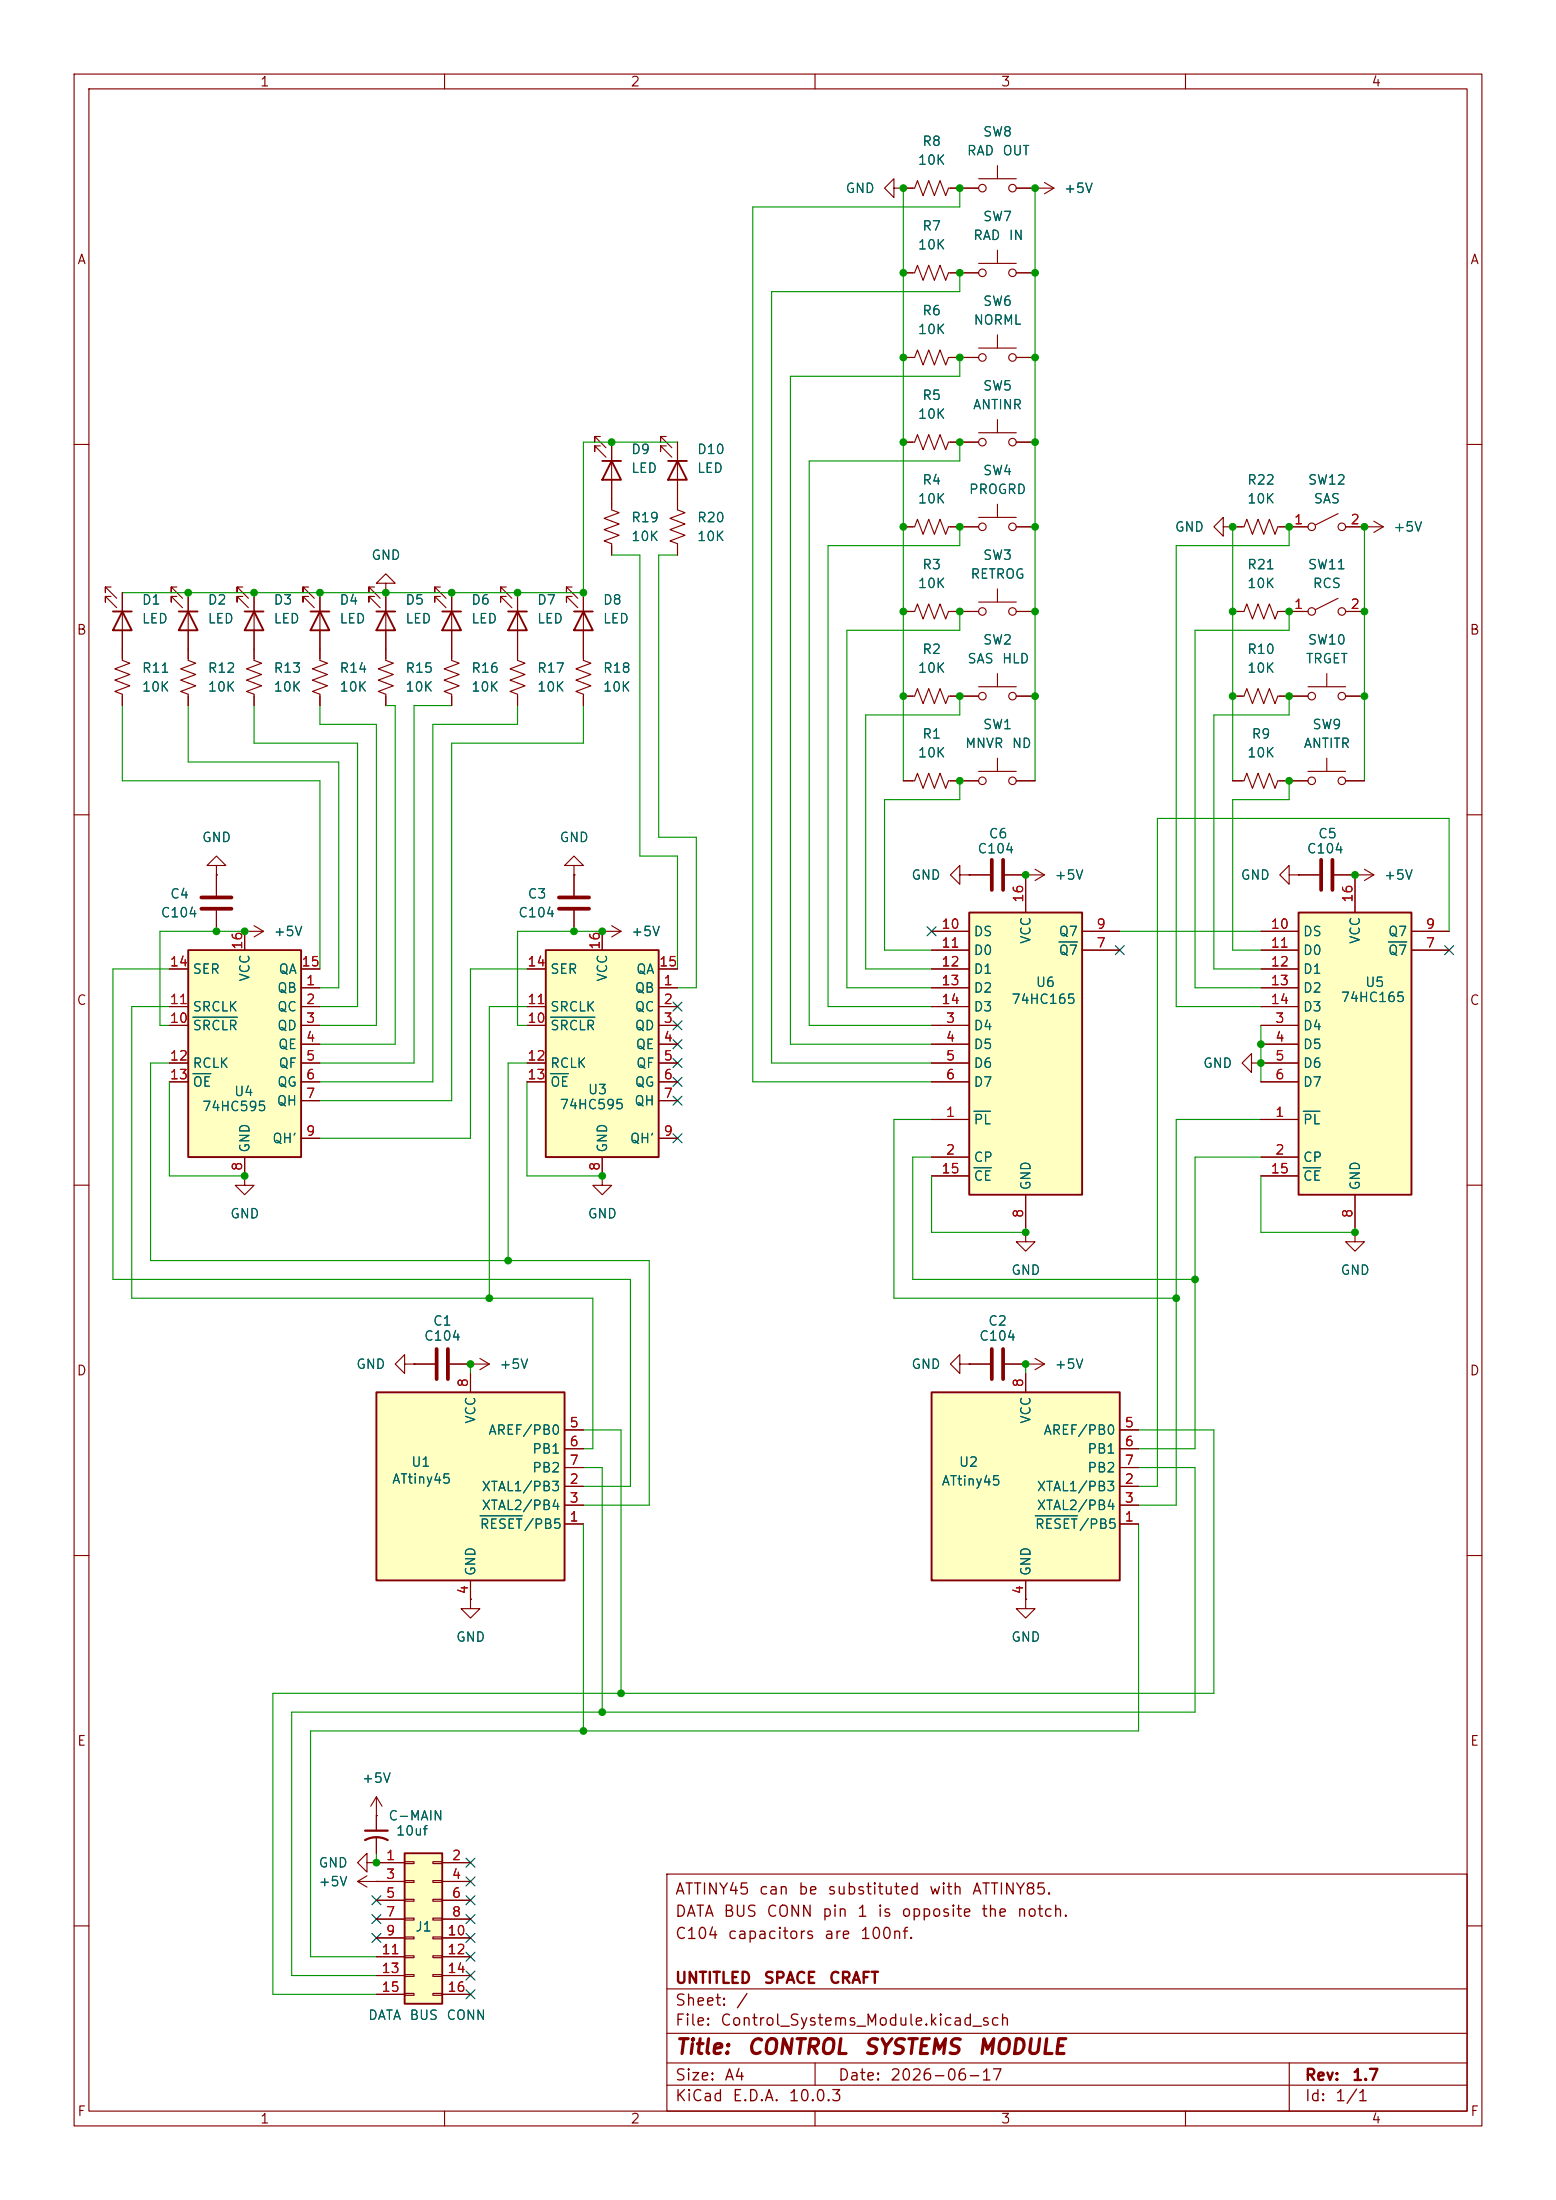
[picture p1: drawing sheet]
<svg xmlns="http://www.w3.org/2000/svg" width="210mm" height="297mm" viewBox="0 0 210 297" stroke-linecap="round" stroke-linejoin="round" font-family="sans-serif">
<g fill="none" stroke="#840000" stroke-width=".15">
<path d="M10 10h190v277h-190zM12 12h186v273h-186zM60 10v2M110 10v2M160 10v2M10 60h2M198 60h2M129.5 94h2.6M132.1 92.7h5.1M134.6 90.9v1.8M137.2 94h2.5M10 110h2"/>
<path d="M198 110h2M10 160h2M198 160h2M10 210h2M198 210h2M90 253h108v32h-108zM10 260h2M90 278.5h108M90 274.5h108M90 268.5h108M110 278.5v3M174 278.5v6.5"/>
<path d="M198 260h2M60 285v2M90 281.5h108M110 285v2M160 285v2"/>
<circle cx="132.6" cy="94" r=".51"/>
<circle cx="136.7" cy="94" r=".51"/>
</g>
<path d="M125.7 188h25.4v25.4h-25.4z" fill="#ffffc2"/>
<path d="M125.7 188h25.4v25.4h-25.4z" fill="none" stroke="#840000" stroke-width=".25"/>
<path d="M138.4 185.4v2.6M151.1 193h2.6M151.1 195.6h2.6M151.1 198.1h2.6M138.4 213.4v2.5M151.1 205.7h2.6M151.1 200.7h2.6M151.1 203.2h2.6" fill="none" stroke="#840000" stroke-width=".15"/>
<path d="M139.7 204.6h5.7" fill="none" stroke="#006464" stroke-width=".15"/>
<path d="M50.8 188h25.4v25.4h-25.4z" fill="#ffffc2"/>
<path d="M50.8 188h25.4v25.4h-25.4z" fill="none" stroke="#840000" stroke-width=".25"/>
<g fill="none" stroke="#840000" stroke-width=".15">
<path d="M29.2 116.8h1.3l-1.3-1.2-1.3 1.2h1.3v1.3M29.2 118.1h.1M29.2 118.1v2.8M77.5 116.8h1.2l-1.2-1.2-1.3 1.2h1.3v1.3M77.5 118.1h.1M77.5 118.1v2.8M29.2 122.9v2.8M33 125.7h.1M33 125.7h2.6M34.3 125l1.3 .7M35.6 125.7l-1.3 .8M77.5 122.9v2.8"/>
<path d="M33 158.8v1.2h1.3l-1.3 1.3-1.3-1.3h1.3M33 158.8h.1M81.3 158.8v1.2h1.2l-1.2 1.3-1.3-1.3h1.3M81.3 158.8h.1M54.6 184.2v-1.3l-1.3 1.3 1.3 1.2v-1.2h1.3M55.9 184.2h.1M55.9 184.2h2.8M60.7 184.2h5.3M63.5 184.2h.1M63.5 185.4v2.6M64.8 183.4l1.2 .8M66 184.2l-1.2 .7"/>
<path d="M76.2 193h2.5M76.2 195.6h2.5M76.2 198.1h2.5M63.5 215.9v1.3h1.3l-1.3 1.2-1.3-1.2h1.3M63.5 215.9h.1M63.5 213.4v2.5M76.2 205.7h2.5M76.2 200.7h2.5M76.2 203.2h2.5"/>
</g>
<path d="M64.8 204.6h5.7" fill="none" stroke="#006464" stroke-width=".15"/>
<path d="M27.2 122.7h4M27.2 121.2h4M75.4 122.7h4.1M75.4 121.2h4.1M58.9 182.1v4.1M60.5 182.1v4.1" fill="none" stroke="#840000" stroke-width=".51"/>
<path d="M25.4 128.3h15.2v27.9h-15.2z" fill="#ffffc2"/>
<path d="M81.3 62.2h2.5M82.5 62.2l1.3 2.6h-2.5zM90.2 62.2h2.5M91.4 62.2l1.3 2.6h-2.5zM24.1 82.6h2.6M25.4 82.6l1.3 2.5h-2.6zM25.4 128.3h15.2v27.9h-15.2z" fill="none" stroke="#840000" stroke-width=".25"/>
<g fill="none" stroke="#840000" stroke-width=".15">
<path d="M81 58.9h-.7v.8v-.8l1.5 1.6M82.5 59.7v9.1l1.1 .4-2.1 .8 2.1 .7-2.1 .8 2.1 .8-2.1 .7 1 .4v1.5M89.9 58.9h-.7v.8v-.8l1.5 1.6M91.4 59.7v9.1l1.1 .4-2.1 .8 2.1 .7-2.1 .8 2.1 .8-2.1 .7 1 .4v1.5M23.9 79.2h-.8v.8v-.8l1.5 1.6M81 60.2h-.7v.8v-.8l1.5 1.5M89.9 60.2h-.7v.8v-.8l1.5 1.5M134.6 79.5v1.8M23.9 80.5h-.8v.8v-.8l1.5 1.5M25.4 80v7.6M121.9 94h1.5l.4-1 .8 2 .7-2 .8 2 .8-2 .7 2 .4-1h1.5M121.9 82.6h1.5l.4-1.1 .8 2.1 .7-2.1 .8 2.1 .8-2.1 .7 2.1 .4-1h4.1"/>
<path d="M132.1 81.3h5.1M137.2 82.6h2.5M174 94h2.5M176.5 92.7h5.1M179.1 90.9v1.8M181.6 94h2.5M121.9 105.4h1.5l.4-1 .8 2 .7-2 .8 2 .8-2 .7 2 .4-1h4.1M129.5 118.1v-1.3l-1.2 1.3 1.2 1.3v-1.3h1.3M130.8 118.1h.1M130.8 118.1h2.8M132.1 104.1h5.1M134.6 102.4v1.7"/>
<path d="M135.6 118.1h5.4M137.2 105.4h2.5M138.4 118.1h.1M139.7 117.3l1.3 .8M141 118.1l-1.3 .8M174 105.4h2.5M176.5 104.1h5.1M179.1 102.4v1.7M181.6 105.4h2.5M22.9 135.9h2.5M22.9 138.4h2.5M22.9 130.8h2.5"/>
<path d="M33 125.7v2.6M40.6 133.4h2.6M40.6 135.9h2.6M40.6 138.4h2.6M40.6 130.8h2.6M81.3 125.7h.1M81.3 125.7h2.5M82.5 125l1.3 .7M83.8 125.7l-1.3 .8M22.9 143.5h2.5M22.9 146.1h2.5M33 156.2v2.6"/>
<path d="M40.6 141h2.6M40.6 143.5h2.6M40.6 146.1h2.6M40.6 148.6h2.6M40.6 153.7h2.6M138.4 215.9v1.3h1.3l-1.3 1.2-1.2-1.2h1.2M138.4 215.9h.1M48.3 254l1.2 .8M48.3 254h2.5M49.5 251.5v-1.3l-1.2 1.3 1.2 1.2v-1.2h1.3M49.5 253.2l-1.2 .8M50.8 251.5h.1"/>
<path d="M50.8 254h.1M50.8 245.1h.1M50.8 242.6l-.8 1.2M50.8 242.6l.8 1.2M50.8 242.6v4.5M50.8 248.2v2"/>
<circle cx="132.6" cy="82.6" r=".51"/>
<circle cx="136.7" cy="82.6" r=".51"/>
<circle cx="177" cy="94" r=".51"/>
<circle cx="181.1" cy="94" r=".51"/>
<circle cx="132.6" cy="105.4" r=".51"/>
<circle cx="136.7" cy="105.4" r=".51"/>
<circle cx="177" cy="105.4" r=".51"/>
<circle cx="181.1" cy="105.4" r=".51"/>
</g>
<path d="M26 137.3h6M26 144.9h2.5" fill="none" stroke="#006464" stroke-width=".15"/>
<path d="M133.9 116.1v4M135.4 116.1v4" fill="none" stroke="#840000" stroke-width=".51"/>
<path d="M49.3 248.4a3.2 3.2 0 0 1 3 0M49.3 247.1h3" fill="none" stroke="#840000" stroke-width=".3"/>
<path d="M54.6 250.2h5.1v20.3h-5.1z" fill="#ffffc2"/>
<path d="M54.6 250.2h5.1v20.3h-5.1z" fill="none" stroke="#840000" stroke-width=".25"/>
<g fill="none" stroke="#840000" stroke-width=".15">
<path d="M50.8 251.5h3.8M50.8 254h3.8M50.8 256.5h3.8M50.8 259.1h3.8M54.6 251.3h1.3v.3h-1.3zM54.6 253.9h1.3v.2h-1.3zM54.6 256.4h1.3v.3h-1.3zM54.6 259h1.3v.2h-1.3zM58.4 251.3h1.3v.3h-1.3zM58.4 253.9h1.3v.2h-1.3zM58.4 256.4h1.3v.3h-1.3zM58.4 259h1.3v.2h-1.3z"/>
<path d="M59.7 251.5h3.8M59.7 254h3.8M59.7 256.5h3.8M59.7 259.1h3.8M50.8 261.6h3.8M50.8 264.2h3.8M50.8 266.7h3.8M50.8 269.2h3.8M54.6 261.5h1.3v.2h-1.3zM54.6 264h1.3v.3h-1.3zM54.6 266.6h1.3v.2h-1.3zM54.6 269.1h1.3v.3h-1.3z"/>
<path d="M58.4 261.5h1.3v.2h-1.3zM58.4 264h1.3v.3h-1.3zM58.4 266.6h1.3v.2h-1.3zM58.4 269.1h1.3v.3h-1.3zM59.7 261.6h3.8M59.7 264.2h3.8M59.7 266.7h3.8M59.7 269.2h3.8"/>
</g>
<path d="M73.7 128.3h15.2v27.9h-15.2z" fill="#ffffc2"/>
<g fill="none" stroke="#840000" stroke-width=".25">
<path d="M15.2 82.6h2.6M16.5 82.6l1.3 2.5h-2.6zM33 82.6h2.6M34.3 82.6l1.3 2.5h-2.6zM41.9 82.6h2.5M43.2 82.6l1.2 2.5h-2.5zM50.8 82.6h2.5M52.1 82.6l1.2 2.5h-2.5zM59.7 82.6h2.5M61 82.6l1.2 2.5h-2.5zM68.6 82.6h2.5M69.8 82.6l1.3 2.5h-2.5z"/>
<path d="M77.5 82.6h2.5M78.7 82.6l1.3 2.5h-2.5zM73.7 128.3h15.2v27.9h-15.2z"/>
</g>
<g fill="none" stroke="#840000" stroke-width=".15">
<path d="M15 79.2h-.8v.8v-.8l1.5 1.6M32.8 79.2h-.8v.8v-.8l1.5 1.6M41.7 79.2h-.8v.8v-.8l1.5 1.6M50.5 79.2h-.7v.8v-.8l1.5 1.6M52.1 78.7h1.2l-1.2-1.2-1.3 1.2h1.3v1.3M59.4 79.2h-.7v.8v-.8l1.5 1.6M68.3 79.2h-.7v.8v-.8l1.5 1.6M77.2 79.2h-.7v.8v-.8l1.5 1.6M129.5 71.1h2.6M132.1 69.9h5.1M134.6 68.1v1.8M137.2 71.1h2.5"/>
<path d="M15 80.5h-.8v.8v-.8l1.5 1.5M16.5 80v9.2l1 .3-2 .8 2 .8-2 .7 2 .8-2 .7 1 .4v1.6M25.4 87.6v1.6l1 .3-2 .8 2 .8-2 .7 2 .8-2 .7 1 .4v1.6M32.8 80.5h-.8v.8v-.8l1.5 1.5M34.3 80v9.2l1 .3-2 .8 2 .8-2 .7 2 .8-2 .7 1 .4v1.6M41.7 80.5h-.8v.8v-.8l1.5 1.5M43.2 80v9.2l1 .3-2 .8 2 .8-2 .7 2 .8-2 .7 1 .4v1.6M50.5 80.5h-.7v.8v-.8l1.5 1.5M52.1 80v9.2l1 .3-2 .8 2 .8-2 .7 2 .8-2 .7 1 .4v1.6M52.1 80h.1M59.4 80.5h-.7v.8v-.8l1.5 1.5M61 80v9.2l1 .3-2.1 .8 2.1 .8-2.1 .7 2.1 .8-2.1 .7 1.1 .4v1.6"/>
<path d="M68.3 80.5h-.7v.8v-.8l1.5 1.5M69.8 80v9.2l1.1 .3-2.1 .8 2.1 .8-2.1 .7 2.1 .8-2.1 .7 1 .4v1.6M77.2 80.5h-.7v.8v-.8l1.5 1.5M78.7 80v9.2l1.1 .3-2.1 .8 2.1 .8-2.1 .7 2.1 .8-2.1 .7 1 .4v1.6M71.1 135.9h2.6M71.1 138.4h2.6M71.1 130.8h2.6M81.3 125.7v2.6M88.9 133.4h2.5M88.9 135.9h2.5M88.9 138.4h2.5M88.9 130.8h2.5"/>
<path d="M71.1 143.5h2.6M71.1 146.1h2.6M81.3 156.2v2.6M88.9 141h2.5M88.9 143.5h2.5M88.9 146.1h2.5M88.9 148.6h2.5M88.9 153.7h2.5M182.9 166.4v1.2h1.2l-1.2 1.3-1.3-1.3h1.3M182.9 166.4h.1M129.5 184.2v-1.3l-1.2 1.3 1.2 1.2v-1.2h1.3M130.8 184.2h.1"/>
<path d="M138.4 184.2h.1M138.4 184.2h2.6M139.7 183.4l1.3 .8M141 184.2l-1.3 .7"/>
<circle cx="132.6" cy="71.1" r=".51"/>
<circle cx="136.7" cy="71.1" r=".51"/>
</g>
<path d="M74.3 137.3h6M74.3 144.9h2.4" fill="none" stroke="#006464" stroke-width=".15"/>
<path d="M175.3 123.2h15.2v38.1h-15.2z" fill="#ffffc2"/>
<path d="M175.3 123.2h15.2v38.1h-15.2z" fill="none" stroke="#840000" stroke-width=".25"/>
<g fill="none" stroke="#840000" stroke-width=".15">
<path d="M182.9 118.1v5.1M170.2 138.4h5.1M170.2 128.3h5.1M170.2 125.7h5.1M170.2 130.8h5.1M170.2 133.4h5.1M170.2 135.9h5.1M190.5 128.3h5.1M190.5 125.7h5.1M170.2 151.1h5.1M170.2 156.2h5.1M170.2 141h5.1"/>
<path d="M170.2 143.5h5.1M170.2 146.1h5.1M170.2 158.8h5.1M182.9 161.3v5.1M130.8 184.2h2.8M135.6 184.2h2.8"/>
</g>
<path d="M187.4 127.2h2.5M175.9 150h2.2M175.9 157.6h2.4" fill="none" stroke="#006464" stroke-width=".15"/>
<path d="M133.9 182.1v4.1M135.4 182.1v4.1" fill="none" stroke="#840000" stroke-width=".51"/>
<path d="M130.8 123.2h15.2v38.1h-15.2z" fill="#ffffc2"/>
<path d="M130.8 123.2h15.2v38.1h-15.2z" fill="none" stroke="#840000" stroke-width=".25"/>
<g fill="none" stroke="#840000" stroke-width=".15">
<path d="M120.6 25.4v-1.3l-1.2 1.3 1.2 1.3v-1.3h1.3M121.9 25.4h.1M121.9 36.8h1.5l.4-1 .8 2 .7-2 .8 2 .8-2 .7 2 .4-1h4.1M121.9 25.4h1.5l.4-1 .8 2 .7-2 .8 2 .8-2 .7 2 .4-1h4.1M132.1 35.6h5.1M132.1 24.1h5.1M134.6 22.4v1.7M134.6 33.8v1.8M137.2 36.8h2.5M137.2 25.4h5M139.7 25.4h.1M141 24.6l1.2 .8"/>
<path d="M142.2 25.4l-1.2 .8M82.5 59.7v2.5M91.4 59.7v2.5M121.9 59.7h1.5l.4-1 .8 2 .7-2 .8 2 .8-2 .7 2 .4-1h4.1M121.9 48.3h1.5l.4-1.1 .8 2.1 .7-2.1 .8 2.1 .8-2.1 .7 2.1 .4-1h4.1M132.1 58.4h5.1M132.1 47h5.1M134.6 45.2v1.8M134.6 56.6v1.8M137.2 59.7h2.5M137.2 48.3h2.5M82.5 64.8v3.8"/>
<path d="M82.5 73.7v1.2M91.4 64.8v3.8M91.4 73.7v1.2M121.9 71.1h1.5l.4-1 .8 2 .7-2 .8 2 .8-2 .7 2 .4-1h4.1M137.2 71.1h2.5M165.1 71.1v-1.2l-1.3 1.2 1.3 1.3v-1.3h1.3M166.4 71.1h1.5l.4-1 .7 2 .8-2 .8 2 .7-2 .8 2 .4-1h4M166.4 71.1h.1M180.6 69.3l-3.1 1.6M181.6 71.1h5.1M184.1 71.1h.1M185.4 70.4l1.3 .7"/>
<path d="M186.7 71.1l-1.3 .8M16.5 80v2.6M16.5 85.1v3.8M16.5 94v1.3M25.4 80v2.6M25.4 85.1v3.8M25.4 94v1.3M34.3 80v2.6M34.3 85.1v3.8M34.3 94v1.3M43.2 80v2.6M43.2 85.1v3.8"/>
<path d="M43.2 94v1.3M52.1 80h.1M52.1 80v2.6M52.1 85.1v3.8M52.1 94v1.3M61 80v2.6M61 85.1v3.8M61 94v1.3M69.8 80v2.6M69.8 85.1v3.8M69.8 94v1.3M78.7 80v2.6"/>
<path d="M78.7 85.1v3.8M78.7 94v1.3M121.9 94h1.3M121.9 82.6h1.3M128.3 94h3.8M128.3 82.6h3.8M137.2 94h2.5M137.2 82.6h2.5M166.4 94h1.5l.4-1 .7 2 .8-2 .8 2 .7-2 .8 2 .4-1h4M166.4 82.6h1.5l.4-1.1 .7 2.1 .8-2.1 .8 2.1 .7-2.1 .8 2.1 .4-1h4M180.6 80.8l-3.1 1.5M181.6 94h2.5"/>
<path d="M181.6 82.6h2.5M29.2 118.1h.1M29.2 118.1v2.8M77.5 118.1h.1M77.5 118.1v2.8M121.9 105.4h1.3M128.3 105.4h3.8M130.8 118.1h.1M130.8 118.1h2.8M135.6 118.1h2.8M137.2 105.4h2.5M138.4 118.1h.1"/>
<path d="M138.4 118.1v5.1M166.4 105.4h1.5l.4-1 .7 2 .8-2 .8 2 .7-2 .8 2 .4-1h4M174 118.1v-1.3l-1.3 1.3 1.3 1.3v-1.3h1.3M175.3 118.1h.1M175.3 118.1h2.8M180.1 118.1h5.3M181.6 105.4h2.5M182.9 118.1h.1M182.9 118.1v5.1M184.1 117.3l1.3 .8M185.4 118.1l-1.3 .8M22.9 138.4h2.5"/>
<path d="M22.9 130.8h2.5M22.9 135.9h2.5M29.2 122.9v2.8M33 125.7h.1M33 125.7v2.6M40.6 138.4h2.6M40.6 130.8h2.6M40.6 133.4h2.6M40.6 135.9h2.6M71.1 138.4h2.6M71.1 130.8h2.6M71.1 135.9h2.6"/>
<path d="M77.5 122.9v2.8M81.3 125.7h.1M81.3 125.7v2.6M88.9 138.4h2.5M88.9 130.8h2.5M88.9 133.4h2.5M88.9 135.9h2.5M125.7 138.4h5.1M125.7 128.3h5.1M125.7 125.7h5.1M125.7 130.8h5.1M125.7 133.4h5.1"/>
<path d="M125.7 135.9h5.1M146 128.3h5.1M146 125.7h5.1M170.2 138.4h5.1M170.2 128.3h5.1M170.2 125.7h5.1M170.2 130.8h5.1M170.2 133.4h5.1M170.2 135.9h5.1M190.5 128.3h5.1M190.5 125.7h5.1M22.9 143.5h2.5"/>
<path d="M22.9 146.1h2.5M33 158.8h.1M33 156.2v2.6M40.6 141h2.6M40.6 143.5h2.6M40.6 146.1h2.6M40.6 148.6h2.6M40.6 153.7h2.6M71.1 143.5h2.6M71.1 146.1h2.6M81.3 158.8h.1M81.3 156.2v2.6"/>
<path d="M88.9 141h2.5M88.9 143.5h2.5M88.9 146.1h2.5M88.9 148.6h2.5M88.9 153.7h2.5M125.7 151.1h5.1M125.7 156.2h5.1M125.7 141h5.1M125.7 143.5h5.1M125.7 146.1h5.1M125.7 158.8h5.1M168.9 143.5v-1.3l-1.3 1.3 1.3 1.3v-1.3h1.3"/>
<path d="M170.2 143.5h.1M170.2 151.1h5.1M170.2 156.2h5.1M170.2 141h5.1M170.2 143.5h5.1M170.2 146.1h5.1M170.2 158.8h5.1M138.4 166.4v1.2h1.3l-1.3 1.3-1.2-1.3h1.2M138.4 166.4h.1M138.4 161.3v5.1M182.9 166.4h.1M182.9 161.3v5.1"/>
<path d="M55.9 184.2h.1M55.9 184.2h2.8M60.7 184.2h2.8M63.5 184.2h.1M63.5 185.4v2.6M76.2 193h2.5M76.2 195.6h2.5M76.2 198.1h2.5M130.8 184.2h.1M130.8 184.2h2.8M135.6 184.2h2.8M138.4 184.2h.1"/>
<path d="M138.4 185.4v2.6M151.1 193h2.6M151.1 195.6h2.6M151.1 198.1h2.6M63.5 215.9h.1M63.5 213.4v2.5M76.2 205.7h2.5M76.2 200.7h2.5M76.2 203.2h2.5M138.4 215.9h.1M138.4 213.4v2.5M151.1 205.7h2.6"/>
<path d="M151.1 200.7h2.6M151.1 203.2h2.6M50.8 245.1h.1M50.8 254h.1M50.8 251.5h.1M50.8 251.5h3.8M50.8 254h3.8M50.8 256.5h3.8M50.8 259.1h3.8M50.8 245.1v2M50.8 248.2v2M59.7 251.5h3.8"/>
<path d="M59.7 254h3.8M59.7 256.5h3.8M59.7 259.1h3.8M50.8 261.6h3.8M50.8 264.2h3.8M50.8 266.7h3.8M50.8 269.2h3.8M59.7 261.6h3.8M59.7 264.2h3.8M59.7 266.7h3.8M59.7 269.2h3.8"/>
<circle cx="132.6" cy="36.8" r=".51"/>
<circle cx="132.6" cy="25.4" r=".51"/>
<circle cx="136.7" cy="36.8" r=".51"/>
<circle cx="136.7" cy="25.4" r=".51"/>
<circle cx="132.6" cy="59.7" r=".51"/>
<circle cx="132.6" cy="48.3" r=".51"/>
<circle cx="136.7" cy="59.7" r=".51"/>
<circle cx="136.7" cy="48.3" r=".51"/>
<circle cx="177" cy="71.1" r=".51"/>
<circle cx="181.1" cy="71.1" r=".51"/>
<circle cx="177" cy="82.6" r=".51"/>
<circle cx="181.1" cy="82.6" r=".51"/>
</g>
<path d="M26 137.3h6M74.3 137.3h6M142.9 127.2h2.5M187.4 127.2h2.5M26 144.9h2.5M74.3 144.9h2.4M131.4 150h2.3M131.4 157.6h2.4M175.9 150h2.2M175.9 157.6h2.4M64.8 204.6h5.7M139.7 204.6h5.7" fill="none" stroke="#006464" stroke-width=".15"/>
<path d="M178.3 116.1v4M179.8 116.1v4" fill="none" stroke="#840000" stroke-width=".51"/>
<g fill="none" stroke="#009600" stroke-width=".15">
<path d="M121.9 25.4v80M129.5 25.4v2.5h-27.9v118.2h24.1M129.5 36.8v2.6h-25.4v104.1h21.6M139.7 25.4v80M91.4 59.7h-12.7v20.3h-62.2M129.5 48.3v2.5h-22.8v90.2h19M129.5 59.7v2.5h-20.3v76.2h16.5M82.5 74.9h3.9v40.7h5v15.2M91.4 74.9h-2.5v38.1h5.1v20.4h-2.6M129.5 71.1v2.6h-17.7v62.2h13.9M166.4 71.1v34.3M174 71.1v2.6h-15.3v62.2h11.5"/>
<path d="M184.1 71.1v34.3M16.5 95.3v10.1h26.7v25.4M25.4 95.3v7.6h20.3v30.5h-2.5M34.3 95.3v5h14v35.6h-5.1M43.2 95.3v2.5h7.6v40.6h-7.6M52.1 95.3h1.2v45.7h-10.1M61 95.3h-5.1v48.2h-12.7M69.8 95.3v2.5h-11.4v48.3h-15.2M78.7 95.3v5h-17.7v48.3h-17.8M129.5 82.6v2.5h-15.2v48.3h11.4M129.5 94v2.5h-12.7v34.3h8.9M174 82.6v2.5h-12.7v48.3h8.9"/>
<path d="M174 94v2.5h-10.2v34.3h6.4M129.5 105.4v2.6h-10.1v20.3h6.3M174 105.4v2.6h-7.6v20.3h3.8M22.9 135.9h-5.1v39.4h62.2v20.3h-1.3M22.9 130.8h-7.7v41.9h69.9v28h-6.4M33 125.7h-11.4v12.7h1.3M71.1 130.8h-7.6v22.9h-20.3M71.1 135.9h-5.1v39.4M81.3 125.7h-11.5v12.7h1.3M151.1 125.7h19.1M170.2 138.4v7.7M195.6 125.7v-15.2h-39.4v90.2h-2.5"/>
<path d="M22.9 143.5h-2.6v26.7h67.3v33h-8.9M22.9 146.1v12.7h10.1M71.1 143.5h-2.5v26.7M71.1 146.1v12.7h10.2M125.7 151.1h-5.1v24.2h38.1M125.7 156.2h-2.5v16.5h38.1M125.7 158.8v7.6h12.7M170.2 156.2h-8.9v39.4h-7.6M170.2 151.1h-11.5v52.1h-5M170.2 158.8v7.6h12.7M63.5 184.2v1.2M78.7 198.1h2.6v33"/>
<path d="M78.7 193h5.1v35.6M138.4 184.2v1.2M153.7 198.1h7.6v33h-121.9v35.6h11.4M153.7 193h10.1v35.6h-127v40.6h14M78.7 205.7v28M153.7 205.7v28h-111.8v30.5h8.9M50.8 250.2v1.3"/>
</g>
<g fill="none" stroke="#000084" stroke-width=".15">
<path d="M90.8 135.3l1.2 1.2M90.8 137.8l1.2 1.2M92 135.3l-1.2 1.2M92 137.8l-1.2 1.2M125.1 125.1l1.2 1.2M126.3 125.1l-1.2 1.2M150.5 127.7l1.2 1.2M151.7 127.7l-1.2 1.2M195 127.7l1.2 1.2M196.2 127.7l-1.2 1.2M90.8 148l1.2 1.2M90.8 140.4l1.2 1.2"/>
<path d="M90.8 142.9l1.2 1.2M90.8 145.4l1.2 1.3M90.8 153.1l1.2 1.2M92 148l-1.2 1.2M92 140.4l-1.2 1.2M92 142.9l-1.2 1.2M92 145.4l-1.2 1.3M92 153.1l-1.2 1.2M50.2 255.9l1.2 1.2M50.2 258.5l1.2 1.2M51.4 255.9l-1.2 1.2M51.4 258.5l-1.2 1.2"/>
<path d="M62.9 250.9l1.2 1.2M62.9 255.9l1.2 1.2M62.9 253.4l1.2 1.2M62.9 258.5l1.2 1.2M64.1 250.9l-1.2 1.2M64.1 255.9l-1.2 1.2M64.1 253.4l-1.2 1.2M64.1 258.5l-1.2 1.2M50.2 261l1.2 1.2M51.4 261l-1.2 1.2M62.9 263.6l1.2 1.2M62.9 268.6l1.2 1.2"/>
<path d="M62.9 266.1l1.2 1.2M62.9 261l1.2 1.2M64.1 263.6l-1.2 1.2M64.1 268.6l-1.2 1.2M64.1 266.1l-1.2 1.2M64.1 261l-1.2 1.2"/>
</g>
<g fill="#009600" stroke="#009600" stroke-width=".13">
<circle cx="139.7" cy="59.7" r=".46"/>
<circle cx="129.5" cy="71.1" r=".46"/>
<circle cx="139.7" cy="71.1" r=".46"/>
<circle cx="129.5" cy="25.4" r=".46"/>
<circle cx="121.9" cy="25.4" r=".46"/>
<circle cx="129.5" cy="59.7" r=".46"/>
<circle cx="121.9" cy="59.7" r=".46"/>
<circle cx="121.9" cy="71.1" r=".46"/>
<circle cx="139.7" cy="48.3" r=".46"/>
<circle cx="129.5" cy="48.3" r=".46"/>
<circle cx="129.5" cy="36.8" r=".46"/>
<circle cx="121.9" cy="36.8" r=".46"/>
<circle cx="139.7" cy="25.4" r=".46"/>
<circle cx="139.7" cy="36.8" r=".46"/>
<circle cx="184.1" cy="71.1" r=".46"/>
<circle cx="174" cy="71.1" r=".46"/>
<circle cx="166.4" cy="71.1" r=".46"/>
<circle cx="182.9" cy="118.1" r=".46"/>
<circle cx="174" cy="82.6" r=".46"/>
<circle cx="184.1" cy="82.6" r=".46"/>
<circle cx="121.9" cy="94" r=".46"/>
<circle cx="129.5" cy="82.6" r=".46"/>
<circle cx="121.9" cy="82.6" r=".46"/>
<circle cx="121.9" cy="48.3" r=".46"/>
<circle cx="82.5" cy="59.7" r=".46"/>
<circle cx="138.4" cy="118.1" r=".46"/>
<circle cx="166.4" cy="82.6" r=".46"/>
<circle cx="166.4" cy="94" r=".46"/>
<circle cx="129.5" cy="94" r=".46"/>
<circle cx="129.5" cy="105.4" r=".46"/>
<circle cx="139.7" cy="82.6" r=".46"/>
<circle cx="139.7" cy="94" r=".46"/>
<circle cx="33" cy="158.8" r=".46"/>
<circle cx="29.2" cy="125.7" r=".46"/>
<circle cx="68.6" cy="170.2" r=".46"/>
<circle cx="81.3" cy="158.8" r=".46"/>
<circle cx="66" cy="175.3" r=".46"/>
<circle cx="63.5" cy="184.2" r=".46"/>
<circle cx="83.8" cy="228.6" r=".46"/>
<circle cx="81.3" cy="231.1" r=".46"/>
<circle cx="174" cy="94" r=".46"/>
<circle cx="174" cy="105.4" r=".46"/>
<circle cx="184.1" cy="94" r=".46"/>
<circle cx="158.7" cy="175.3" r=".46"/>
<circle cx="182.9" cy="166.4" r=".46"/>
<circle cx="138.4" cy="166.4" r=".46"/>
<circle cx="170.2" cy="141" r=".46"/>
<circle cx="170.2" cy="143.5" r=".46"/>
<circle cx="161.3" cy="172.7" r=".46"/>
<circle cx="138.4" cy="184.2" r=".46"/>
<circle cx="52.1" cy="80" r=".46"/>
<circle cx="61" cy="80" r=".46"/>
<circle cx="69.8" cy="80" r=".46"/>
<circle cx="78.7" cy="80" r=".46"/>
<circle cx="25.4" cy="80" r=".46"/>
<circle cx="34.3" cy="80" r=".46"/>
<circle cx="43.2" cy="80" r=".46"/>
<circle cx="33" cy="125.7" r=".46"/>
<circle cx="77.5" cy="125.7" r=".46"/>
<circle cx="81.3" cy="125.7" r=".46"/>
<circle cx="50.8" cy="251.5" r=".46"/>
<circle cx="78.7" cy="233.7" r=".46"/>
</g>
<g font-size="2" fill="#840000">
<text x="91" y="277.8">Title:</text>
<text x="100.7" y="277.8">CONTROL</text>
<text x="116.4" y="277.8">SYSTEMS</text>
<text x="131.8" y="277.8">MODULE</text>
</g>
<g font-size="1.5" fill="#840000">
<text x="91" y="256.1">ATTINY45</text>
<text x="102.3" y="256.1">can</text>
<text x="107.6" y="256.1">be</text>
<text x="111.6" y="256.1">substituted</text>
<text x="125.3" y="256.1">with</text>
<text x="131.1" y="256.1">ATTINY85.</text>
<text x="91" y="262.1">C104</text>
<text x="91" y="259.1">DATA</text>
<text x="97.5" y="259.1">BUS</text>
<text x="98.1" y="262.1">capacitors</text>
<text x="103.3" y="259.1">CONN</text>
<text x="110.8" y="259.1">pin</text>
<text x="111.1" y="262.1">are</text>
<text x="115.6" y="259.1">1</text>
<text x="116" y="262.1">100nf.</text>
<text x="118.3" y="259.1">is</text>
<text x="121.5" y="259.1">opposite</text>
<text x="132.3" y="259.1">the</text>
<text x="137.1" y="259.1">notch.</text>
<text x="91" y="268.1">UNTITLED</text>
<text x="103" y="268.1">SPACE</text>
<text x="111.8" y="268.1">CRAFT</text>
<text x="91" y="273.8">File:</text>
<text x="91" y="271.1">Sheet:</text>
<text x="97.1" y="273.8">Control_Systems_Module.kicad_sch</text>
<text x="99.2" y="271.1">/</text>
<text x="91" y="281.2">Size:</text>
<text x="97.7" y="281.2">A4</text>
<text x="113" y="281.2">Date:</text>
<text x="120" y="281.2">2026-06-17</text>
<text x="176" y="281.2">Rev:</text>
<text x="182.4" y="281.2">1.7</text>
<text x="91" y="284">KiCad</text>
<text x="98.7" y="284">E.D.A.</text>
<text x="106.3" y="284">10.0.3</text>
<text x="176" y="284">Id:</text>
<text x="180.1" y="284">1/1</text>
</g>
<g font-size="1.3" fill="#840000">
<text x="35" y="12">1</text>
<text x="85" y="12">2</text>
<text x="135" y="12">3</text>
<text x="185" y="12">4</text>
<text x="10.3" y="36">A</text>
<text x="198.4" y="36">A</text>
<text x="10.3" y="86">B</text>
<text x="198.3" y="86">B</text>
<text x="10.3" y="136">C</text>
<text x="198.3" y="136">C</text>
<text x="10.3" y="186">D</text>
<text x="198.3" y="186">D</text>
<text x="10.3" y="236">E</text>
<text x="198.3" y="236">E</text>
<text x="10.3" y="286">F</text>
<text x="35" y="287">1</text>
<text x="85" y="287">2</text>
<text x="135" y="287">3</text>
<text x="185" y="287">4</text>
<text x="198.4" y="286">F</text>
</g>
<g font-size="1.3" fill="#006464">
<text x="123.8" y="22.6">10K</text>
<text x="124.4" y="20">R8</text>
<text x="130.4" y="21.3">RAD</text>
<text x="132.6" y="18.8">SW8</text>
<text x="135.2" y="21.3">OUT</text>
<text x="114" y="26.4">GND</text>
<text x="143.5" y="26.4">+5V</text>
<text x="123.8" y="34">10K</text>
<text x="124.4" y="31.5">R7</text>
<text x="131.3" y="32.7">RAD</text>
<text x="132.6" y="30.2">SW7</text>
<text x="136.1" y="32.7">IN</text>
<text x="132.6" y="41.6">SW6</text>
<text x="123.8" y="45.4">10K</text>
<text x="124.4" y="42.9">R6</text>
<text x="131.3" y="44.2">NORML</text>
<text x="132.6" y="53">SW5</text>
<text x="123.8" y="56.9">10K</text>
<text x="124.4" y="54.3">R5</text>
<text x="131.2" y="55.6">ANTINR</text>
<text x="85.1" y="61.6">D9</text>
<text x="85.1" y="64.2">LED</text>
<text x="94" y="64.2">LED</text>
<text x="94" y="61.6">D10</text>
<text x="124.4" y="65.7">R4</text>
<text x="132.6" y="64.5">SW4</text>
<text x="168.2" y="65.7">R22</text>
<text x="176.4" y="65.7">SW12</text>
<text x="85.1" y="70.8">R19</text>
<text x="94" y="70.8">R20</text>
<text x="123.8" y="68.3">10K</text>
<text x="130.7" y="67">PROGRD</text>
<text x="168.2" y="68.3">10K</text>
<text x="177.2" y="68.3">SAS</text>
<text x="50" y="75.9">GND</text>
<text x="85.1" y="73.4">10K</text>
<text x="94" y="73.4">10K</text>
<text x="124.4" y="77.2">R3</text>
<text x="132.6" y="75.9">SW3</text>
<text x="158.5" y="72.1">GND</text>
<text x="168.2" y="77.2">R21</text>
<text x="176.4" y="77.2">SW11</text>
<text x="188" y="72.1">+5V</text>
<text x="19.1" y="81.9">D1</text>
<text x="27.9" y="81.9">D2</text>
<text x="36.8" y="81.9">D3</text>
<text x="45.7" y="81.9">D4</text>
<text x="54.6" y="81.9">D5</text>
<text x="63.5" y="81.9">D6</text>
<text x="72.4" y="81.9">D7</text>
<text x="81.3" y="81.9">D8</text>
<text x="123.8" y="79.7">10K</text>
<text x="130.9" y="78.4">RETROG</text>
<text x="168.2" y="79.7">10K</text>
<text x="177.1" y="79.7">RCS</text>
<text x="19.1" y="84.5">LED</text>
<text x="27.9" y="84.5">LED</text>
<text x="36.8" y="84.5">LED</text>
<text x="45.7" y="84.5">LED</text>
<text x="54.6" y="84.5">LED</text>
<text x="63.5" y="84.5">LED</text>
<text x="72.4" y="84.5">LED</text>
<text x="81.3" y="84.5">LED</text>
<text x="124.4" y="88.6">R2</text>
<text x="130.5" y="89.9">SAS</text>
<text x="132.6" y="87.3">SW2</text>
<text x="135.1" y="89.9">HLD</text>
<text x="168.2" y="88.6">R10</text>
<text x="176.2" y="89.9">TRGET</text>
<text x="176.4" y="87.3">SW10</text>
<text x="19.1" y="91.1">R11</text>
<text x="19.1" y="93.7">10K</text>
<text x="27.9" y="91.1">R12</text>
<text x="27.9" y="93.7">10K</text>
<text x="36.8" y="91.1">R13</text>
<text x="36.8" y="93.7">10K</text>
<text x="45.7" y="91.1">R14</text>
<text x="45.7" y="93.7">10K</text>
<text x="54.6" y="91.1">R15</text>
<text x="54.6" y="93.7">10K</text>
<text x="63.5" y="91.1">R16</text>
<text x="63.5" y="93.7">10K</text>
<text x="72.4" y="91.1">R17</text>
<text x="72.4" y="93.7">10K</text>
<text x="81.3" y="91.1">R18</text>
<text x="81.3" y="93.7">10K</text>
<text x="123.8" y="91.1">10K</text>
<text x="168.2" y="91.1">10K</text>
<text x="124.4" y="100">R1</text>
<text x="130.2" y="101.3">MNVR</text>
<text x="132.6" y="98.8">SW1</text>
<text x="136.5" y="101.3">ND</text>
<text x="168.8" y="100">R9</text>
<text x="175.9" y="101.3">ANTITR</text>
<text x="177" y="98.8">SW9</text>
<text x="123.8" y="102.6">10K</text>
<text x="168.2" y="102.6">10K</text>
<text x="133.4" y="113.5">C6</text>
<text x="177.8" y="113.5">C5</text>
<text x="27.2" y="114">GND</text>
<text x="75.4" y="114">GND</text>
<text x="122.9" y="119.1">GND</text>
<text x="131.8" y="115.5">C104</text>
<text x="142.2" y="119.1">+5V</text>
<text x="167.4" y="119.1">GND</text>
<text x="176.3" y="115.5">C104</text>
<text x="186.7" y="119.1">+5V</text>
<text x="21.6" y="124.2">C104</text>
<text x="22.9" y="121.6">C4</text>
<text x="69.9" y="124.2">C104</text>
<text x="71.1" y="121.6">C3</text>
<text x="25.9" y="131.8">SER</text>
<text x="36.8" y="126.7">+5V</text>
<text x="37.5" y="131.8">QA</text>
<text x="74.2" y="131.8">SER</text>
<text x="85.1" y="126.7">+5V</text>
<text x="85.8" y="131.8">QA</text>
<text x="131.3" y="126.7">DS</text>
<text x="131.3" y="129.2">D0</text>
<text x="131.3" y="131.8">D1</text>
<text x="139.4" y="127.5" transform="rotate(-90 139.4 127.5)">VCC</text>
<text x="142.8" y="129.2">Q7</text>
<text x="142.8" y="126.7">Q7</text>
<text x="175.8" y="126.7">DS</text>
<text x="175.8" y="129.2">D0</text>
<text x="175.8" y="131.8">D1</text>
<text x="183.9" y="127.5" transform="rotate(-90 183.9 127.5)">VCC</text>
<text x="187.2" y="129.2">Q7</text>
<text x="187.2" y="126.7">Q7</text>
<text x="25.9" y="136.9">SRCLK</text>
<text x="34" y="132.6" transform="rotate(-90 34 132.6)">VCC</text>
<text x="37.3" y="134.3">QB</text>
<text x="37.3" y="136.9">QC</text>
<text x="74.2" y="136.9">SRCLK</text>
<text x="82.3" y="132.6" transform="rotate(-90 82.3 132.6)">VCC</text>
<text x="85.6" y="134.3">QB</text>
<text x="85.6" y="136.9">QC</text>
<text x="131.3" y="134.3">D2</text>
<text x="131.3" y="136.9">D3</text>
<text x="136.4" y="135.8">74HC165</text>
<text x="139.7" y="133.6">U6</text>
<text x="175.8" y="134.3">D2</text>
<text x="175.8" y="136.9">D3</text>
<text x="180.9" y="135.6">74HC165</text>
<text x="184.2" y="133.6">U5</text>
<text x="25.9" y="139.4">SRCLR</text>
<text x="37.3" y="139.4">QD</text>
<text x="37.4" y="141.9">QE</text>
<text x="74.2" y="139.4">SRCLR</text>
<text x="85.6" y="139.4">QD</text>
<text x="85.7" y="141.9">QE</text>
<text x="131.3" y="139.4">D4</text>
<text x="131.3" y="141.9">D5</text>
<text x="175.8" y="139.4">D4</text>
<text x="175.8" y="141.9">D5</text>
<text x="25.9" y="144.5">RCLK</text>
<text x="25.9" y="147">OE</text>
<text x="31.5" y="148.3">U4</text>
<text x="37.3" y="149.6">QH</text>
<text x="37.3" y="147">QG</text>
<text x="37.5" y="144.5">QF</text>
<text x="74.2" y="144.5">RCLK</text>
<text x="74.2" y="147">OE</text>
<text x="79.3" y="148">U3</text>
<text x="85.5" y="149.6">QH</text>
<text x="85.6" y="147">QG</text>
<text x="85.8" y="144.5">QF</text>
<text x="131.3" y="144.5">D6</text>
<text x="131.3" y="147">D7</text>
<text x="162.3" y="144.5">GND</text>
<text x="175.8" y="144.5">D6</text>
<text x="175.8" y="147">D7</text>
<text x="27.2" y="150.3">74HC595</text>
<text x="34" y="155.7" transform="rotate(-90 34 155.7)">GND</text>
<text x="36.7" y="154.6">QH'</text>
<text x="75.4" y="150.1">74HC595</text>
<text x="82.3" y="155.7" transform="rotate(-90 82.3 155.7)">GND</text>
<text x="84.9" y="154.6">QH'</text>
<text x="131.3" y="152.1">PL</text>
<text x="175.8" y="152.1">PL</text>
<text x="131.3" y="157.2">CP</text>
<text x="131.3" y="159.7">CE</text>
<text x="139.4" y="160.8" transform="rotate(-90 139.4 160.8)">GND</text>
<text x="175.8" y="157.2">CP</text>
<text x="175.8" y="159.7">CE</text>
<text x="183.9" y="160.8" transform="rotate(-90 183.9 160.8)">GND</text>
<text x="31" y="164.8">GND</text>
<text x="79.2" y="164.8">GND</text>
<text x="136.4" y="172.4">GND</text>
<text x="180.8" y="172.4">GND</text>
<text x="58.3" y="179.3">C1</text>
<text x="133.3" y="179.3">C2</text>
<text x="48" y="185.1">GND</text>
<text x="57.1" y="181.3">C104</text>
<text x="67.3" y="185.1">+5V</text>
<text x="122.9" y="185.1">GND</text>
<text x="132.1" y="181.3">C104</text>
<text x="142.2" y="185.1">+5V</text>
<text x="64.5" y="192.3" transform="rotate(-90 64.5 192.3)">VCC</text>
<text x="65.8" y="194">AREF/PB0</text>
<text x="71.7" y="196.6">PB1</text>
<text x="139.4" y="192.3" transform="rotate(-90 139.4 192.3)">VCC</text>
<text x="140.7" y="194">AREF/PB0</text>
<text x="146.7" y="196.6">PB1</text>
<text x="52.8" y="200.6">ATtiny45</text>
<text x="55.4" y="198.3">U1</text>
<text x="64.9" y="201.6">XTAL1/PB3</text>
<text x="71.7" y="199.1">PB2</text>
<text x="127" y="200.9">ATtiny45</text>
<text x="129.3" y="198.3">U2</text>
<text x="139.8" y="201.6">XTAL1/PB3</text>
<text x="146.7" y="199.1">PB2</text>
<text x="64.7" y="206.7">RESET/PB5</text>
<text x="64.9" y="204.2">XTAL2/PB4</text>
<text x="139.6" y="206.7">RESET/PB5</text>
<text x="139.8" y="204.2">XTAL2/PB4</text>
<text x="64.5" y="212.9" transform="rotate(-90 64.5 212.9)">GND</text>
<text x="139.4" y="212.9" transform="rotate(-90 139.4 212.9)">GND</text>
<text x="61.5" y="222">GND</text>
<text x="136.4" y="222">GND</text>
<text x="48.8" y="241">+5V</text>
<text x="52.3" y="246.1">C-MAIN</text>
<text x="53.3" y="248.1">10uf</text>
<text x="42.9" y="252.4">GND</text>
<text x="42.9" y="255">+5V</text>
<text x="56" y="261.1">J1</text>
<text x="49.6" y="273">DATA</text>
<text x="55.2" y="273">BUS</text>
<text x="60.2" y="273">CONN</text>
</g>
<g font-size="1.3" fill="#a90000">
<text x="174.6" y="71.1">1</text>
<text x="182.2" y="71.1">2</text>
<text x="174.6" y="82.5">1</text>
<text x="182.2" y="82.5">2</text>
<text x="127" y="125.7">10</text>
<text x="138.4" y="122" transform="rotate(-90 138.4 122)">16</text>
<text x="147.9" y="125.7">9</text>
<text x="171.4" y="125.7">10</text>
<text x="182.9" y="122" transform="rotate(-90 182.9 122)">16</text>
<text x="192.3" y="125.7">9</text>
<text x="22.8" y="130.8">14</text>
<text x="33" y="128.3" transform="rotate(-90 33 128.3)">16</text>
<text x="40.6" y="130.8">15</text>
<text x="71.1" y="130.8">14</text>
<text x="81.3" y="128.3" transform="rotate(-90 81.3 128.3)">16</text>
<text x="88.9" y="130.8">15</text>
<text x="127" y="128.2">11</text>
<text x="127" y="130.8">12</text>
<text x="147.9" y="128.2">7</text>
<text x="171.4" y="128.2">11</text>
<text x="171.4" y="130.8">12</text>
<text x="192.3" y="128.2">7</text>
<text x="22.8" y="135.9">11</text>
<text x="41.2" y="133.3">1</text>
<text x="41.2" y="135.9">2</text>
<text x="71.1" y="135.9">11</text>
<text x="89.5" y="133.3">1</text>
<text x="89.5" y="135.9">2</text>
<text x="127" y="133.3">13</text>
<text x="127" y="135.9">14</text>
<text x="171.4" y="133.3">13</text>
<text x="171.4" y="135.9">14</text>
<text x="22.8" y="138.4">10</text>
<text x="22.8" y="143.5">12</text>
<text x="41.2" y="138.4">3</text>
<text x="41.2" y="140.9">4</text>
<text x="41.2" y="143.5">5</text>
<text x="71.1" y="138.4">10</text>
<text x="71.1" y="143.5">12</text>
<text x="89.5" y="138.4">3</text>
<text x="89.5" y="140.9">4</text>
<text x="89.5" y="143.5">5</text>
<text x="127.6" y="138.4">3</text>
<text x="127.6" y="140.9">4</text>
<text x="127.6" y="143.5">5</text>
<text x="172" y="138.4">3</text>
<text x="172" y="140.9">4</text>
<text x="172" y="143.5">5</text>
<text x="22.8" y="146">13</text>
<text x="41.2" y="146">6</text>
<text x="41.2" y="148.6">7</text>
<text x="71.1" y="146">13</text>
<text x="89.5" y="146">6</text>
<text x="89.5" y="148.6">7</text>
<text x="127.6" y="146">6</text>
<text x="172" y="146">6</text>
<text x="41.2" y="153.6">9</text>
<text x="89.5" y="153.6">9</text>
<text x="127.6" y="151.1">1</text>
<text x="172" y="151.1">1</text>
<text x="33" y="158.2" transform="rotate(-90 33 158.2)">8</text>
<text x="81.3" y="158.2" transform="rotate(-90 81.3 158.2)">8</text>
<text x="127" y="158.7">15</text>
<text x="127.6" y="156.2">2</text>
<text x="171.4" y="158.7">15</text>
<text x="172" y="156.2">2</text>
<text x="138.4" y="164.5" transform="rotate(-90 138.4 164.5)">8</text>
<text x="182.9" y="164.5" transform="rotate(-90 182.9 164.5)">8</text>
<text x="63.5" y="187.4" transform="rotate(-90 63.5 187.4)">8</text>
<text x="138.4" y="187.4" transform="rotate(-90 138.4 187.4)">8</text>
<text x="76.8" y="193">5</text>
<text x="76.8" y="195.6">6</text>
<text x="151.7" y="193">5</text>
<text x="151.7" y="195.6">6</text>
<text x="76.8" y="200.6">2</text>
<text x="76.8" y="203.2">3</text>
<text x="76.8" y="198.1">7</text>
<text x="151.7" y="200.6">2</text>
<text x="151.7" y="203.2">3</text>
<text x="151.7" y="198.1">7</text>
<text x="76.8" y="205.7">1</text>
<text x="151.7" y="205.7">1</text>
<text x="63.5" y="215.3" transform="rotate(-90 63.5 215.3)">4</text>
<text x="138.4" y="215.3" transform="rotate(-90 138.4 215.3)">4</text>
<text x="52" y="251.4">1</text>
<text x="60.9" y="251.4">2</text>
<text x="52" y="254">3</text>
<text x="52" y="256.5">5</text>
<text x="60.9" y="254">4</text>
<text x="60.9" y="256.5">6</text>
<text x="52" y="259.1">7</text>
<text x="52" y="261.6">9</text>
<text x="60.3" y="261.6">10</text>
<text x="60.9" y="259.1">8</text>
<text x="51.4" y="264.1">11</text>
<text x="51.4" y="266.7">13</text>
<text x="51.4" y="269.2">15</text>
<text x="60.3" y="264.1">12</text>
<text x="60.3" y="266.7">14</text>
<text x="60.3" y="269.2">16</text>
</g>
</svg>
